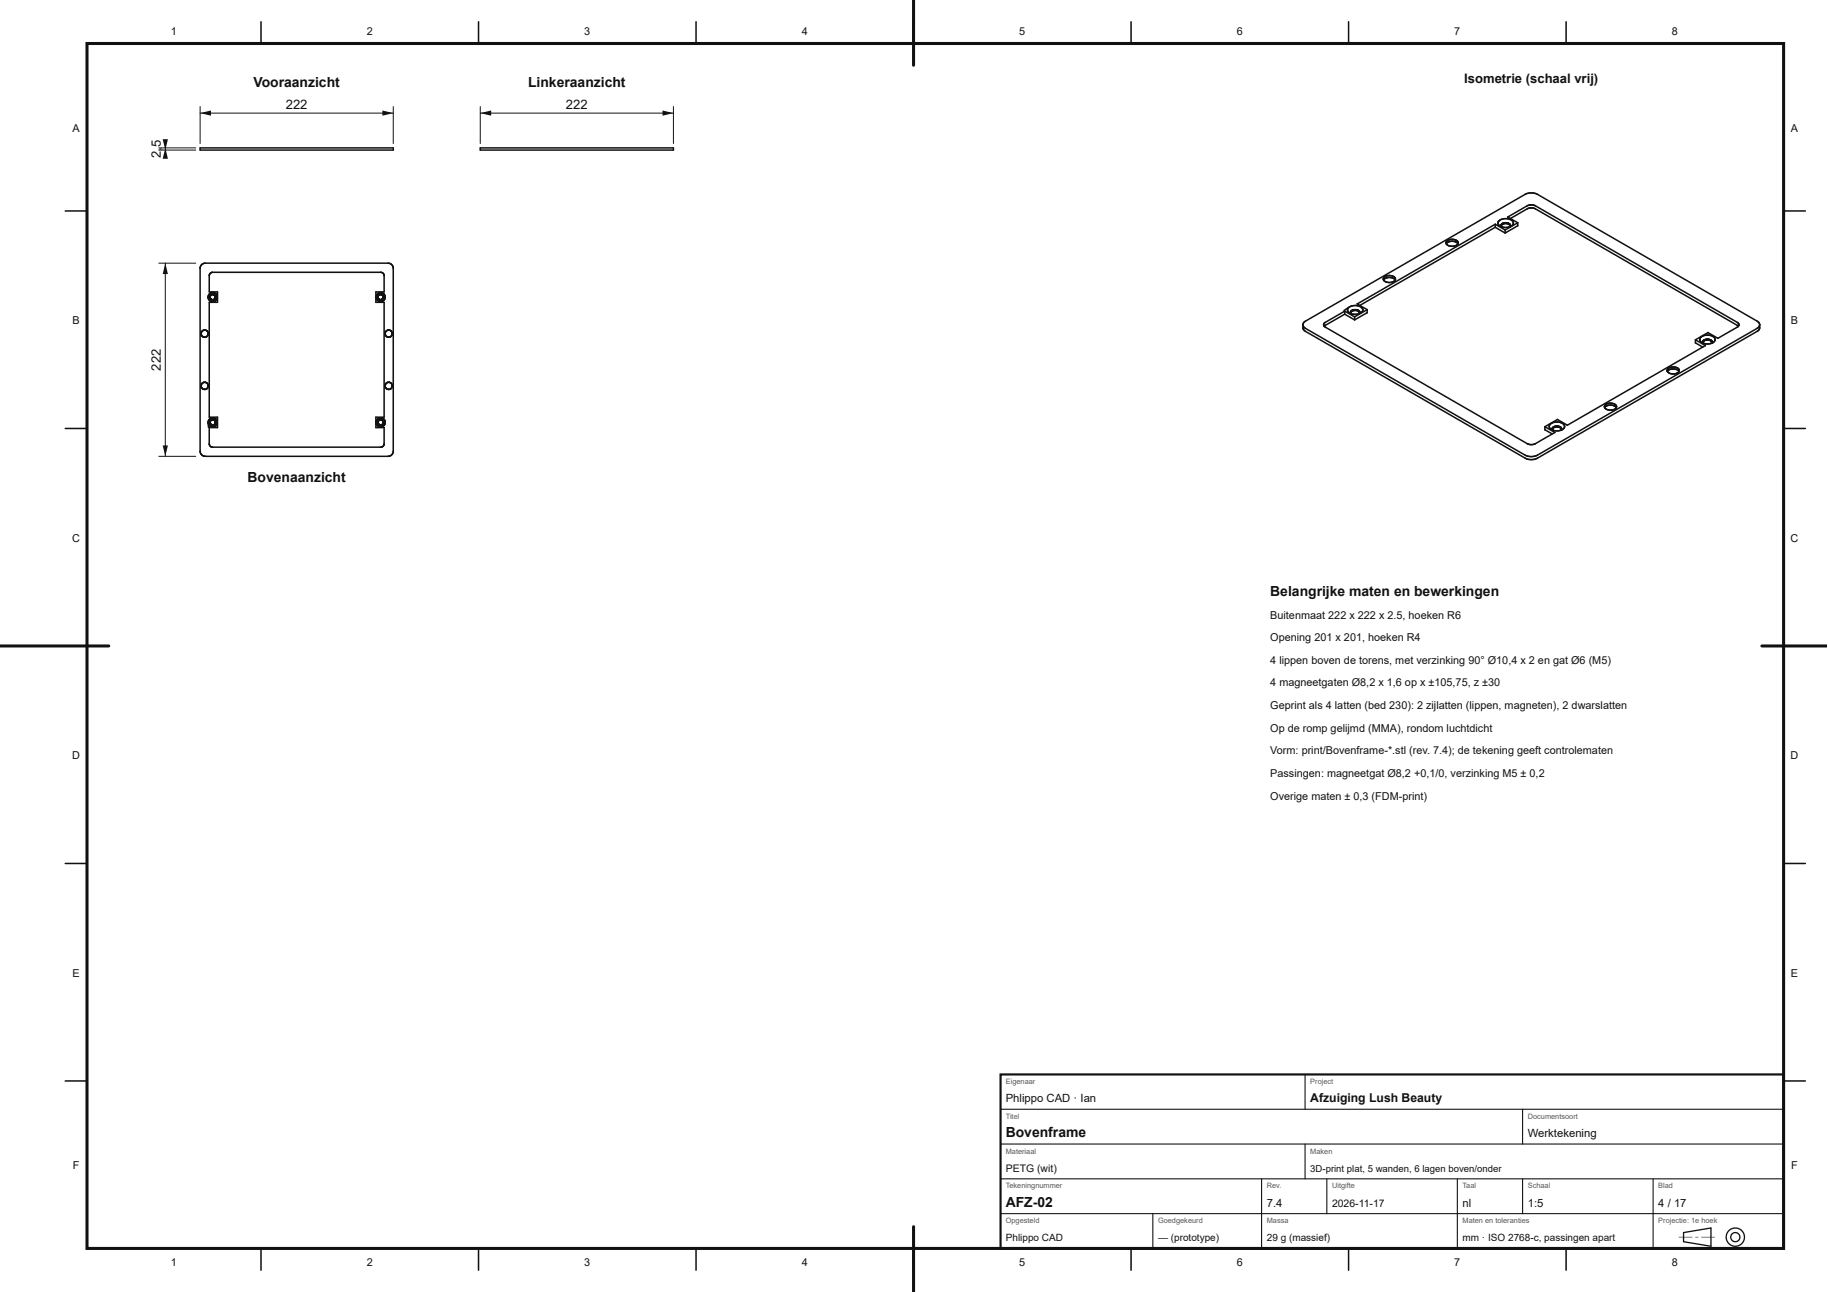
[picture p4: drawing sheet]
<svg xmlns="http://www.w3.org/2000/svg" width="420mm" height="297mm" viewBox="0 0 420 297" stroke-linecap="round" stroke-linejoin="round" font-family="sans-serif">
<g fill="none" stroke="#111" stroke-width=".35">
<path d="M46 34h44.4v.5h-44.4zM110.4 34h44.4v.5h-44.4zM46.3 60.9l.9-.4h42a1.19 1.19 0 0 1 1.2 1.2v42a1.19 1.19 0 0 1-1.2 1.2h-42a1.19 1.19 0 0 1-1.2-1.2v-42zM47.9 68.3v.1M47.9 68.4v.4M47.9 68.5l.5 .7M48.3 68.2v.2M48.3 68.4v.1M48.3 68.5l.2 .3M48.3 68.2h.1M48.3 68.5h.1M48.3 68.1v.1"/>
<path d="M48.3 62.8l.5-.2h38.8l.5 .2 .2 .5v3.8h-1.9v2.4h1.9v26.4h-1.9v2.4h1.9v3.8l-.2 .5-.5 .2h-38.8l-.5-.2-.2-.5v-3.8h1.9v-2.4h-1.9v-26.4h1.9v-2.4h-1.9v-3.8zM48.4 69.2l.1 .1M48.5 68.8l.3 .1M48.5 67.8l-.2 .4M48.5 67.8l-.2 .3M48.8 68.9h.2M48.8 67.7h.2M48.8 67.7l-.3 .1M49 67.7a.6 .6 0 0 1 .4 1M49 67.7l.3 .1M49.2 67.3l.4 .3M49.2 67.3h-.1a1.04 1.04 0 0 0-1.2 1.1"/>
<path d="M49.3 68.8l-.3 .1M49.4 68.7l-.1 .1M49.4 67.9l.1 .2M49.4 68.6l-.1 .2M49.4 68.5v.1M49.5 68.1v.1M49.5 68.5h-.1M49.5 68.4v.1M49.5 68.2v.3M49.6 67.5l.3 .5v.5M49.9 68.5l-.1 .4a1.04 1.04 0 0 1-1.3 .4M49.9 68.3v.2"/>
<path d="M86.5 68.4v.2M86.5 68.6l.1 .3M86.6 68.8l.5 .5M86.9 68.4l.5 .5M86.9 68.2v.2M86.9 68.4v.1M86.9 68.5l.1 .1M87 68.6l.4 .3M87 67.4l-.5 .5v.7M87 69.2l.8 .1M87.1 67.8l-.2 .4M87.3 67.3h.5l.5 .3"/>
<path d="M87.3 67.3l-.4 .1M87.4 68.9h.2M87.4 67.7h.2M87.4 67.7l-.3 .1-.2 .4M87.4 67.7l-.3 .1M87.6 67.7h-.2M87.6 68.9h-.2M87.6 67.7l.1 .1M87.6 67.7l.5 .4M87.7 68.9h-.1M87.7 67.8h.1M87.8 68.8l-.1 .1"/>
<path d="M87.8 67.8l.3 .4M88 68.6l-.2 .2M88 68.5v.1M88 68.1h.1M88 69.2l-.3 .1M88.1 68.5h-.1M88.1 68.1v.1M88.1 68.4v.1M88.1 68.2v.2M88.1 68.4l-.5 .5M88.2 67.5l.3 .9M88.5 68.3l-.1 .5-.5 .5"/>
<path d="M47.9 96.9v1.3M47.9 97.2l.1 .5M47.9 97.5a1.04 1.04 0 0 0 1.8 .3M48.3 97v.2M48.3 97.2v.1M48.3 97.2l.1 .2M48.3 96.9v.1M48.3 97.3l.1 .2M48.4 97.4h.1M48.4 96.7l-.1 .3M48.4 97.4l.1 .2M48.4 96.7l-.1 .2"/>
<path d="M48.4 97.5l.1 .1M48.5 97.6l.2 .1M48.7 97.7h.1M48.7 97.7h.4M48.8 96.5l-.4 .2M49 96.1h.2M49 96.5l.3 .1M49 96.5h-.2M49.1 97.7h-.3M49.2 96.1l.4 .2M49.3 97.6l-.2 .1M49.3 96.6l.1 .1"/>
<path d="M49.3 96.1a1.19 1.19 0 0 0-1.3 .4l-.1 .5M49.4 96.7v.7M49.4 96.7l.1 .3-.1 .5M49.4 97.4l-.1 .2M49.4 97.4h.1M49.6 96.3v.1M49.6 96.4l.3 .3M49.8 96.6l.1 .3M49.9 96.8v.4M49.9 97.3l-.3 .6M49.9 97.2v.1M86.5 97.2v.2"/>
<path d="M86.5 97.4l.1 .3M86.6 97.6a1.04 1.04 0 0 0 1.8 0M86.9 97.2l.1 .3M86.9 97v.2M86.9 97.3l.3 .3 .5 .1M86.9 97.2v.1M87.1 97.6l.2 .1M87.3 96.1h.5l.5 .3M87.3 97.6v.1M87.3 96.1l-.7 .5-.1 .8M87.3 97.7h.4M87.4 96.5h.2"/>
<path d="M87.4 96.5l-.5 .5M87.6 96.5h.1M87.6 96.5l.4 .2M87.7 96.5l.1 .1M87.8 96.6l.2 .1M87.8 98.1h-.1M87.9 97.6l-.2 .1M88 96.7l.1 .6M88.1 97.3l-.4 .4M88.1 97.3l-.1 .2M88.2 96.3l.3 .6-.1 .7"/>
<circle cx="47" cy="76.7" r=".82"/>
<circle cx="47.1" cy="76.7" r=".82"/>
<circle cx="48.9" cy="68.3" r="1.04"/>
<circle cx="48.9" cy="68.3" r=".64"/>
<circle cx="87.5" cy="68.3" r=".6"/>
<circle cx="87.5" cy="68.3" r=".64"/>
<circle cx="89.3" cy="76.7" r=".82"/>
<circle cx="47" cy="88.7" r=".82"/>
<circle cx="47.1" cy="88.7" r=".82"/>
<circle cx="48.9" cy="97.1" r="1.03"/>
<circle cx="48.9" cy="97.1" r=".64"/>
<circle cx="87.5" cy="97.1" r="1.04"/>
<circle cx="87.5" cy="97.1" r=".64"/>
<circle cx="87.5" cy="97.1" r=".6"/>
<circle cx="89.3" cy="88.7" r=".82"/>
</g>
<path d="M46 24.5v8.5M46 26h44.4M90.4 24.5v8.5" fill="none" stroke="#111" stroke-width=".23"/>
<g fill="#111">
<path d="M46 26l2.5-.6v1.2z"/>
<path d="M87.9 25.4l2.5 .6-2.5 .6z"/>
</g>
<path d="M36.5 34.5h8.5M36.5 34h8.5M38 34v.5" fill="none" stroke="#111" stroke-width=".23"/>
<g fill="#111">
<path d="M37.4 32h1.2l-.6 2.5z"/>
<path d="M38 34l.6 2.5h-1.2z"/>
</g>
<path d="M36.5 60.5h8.5M38 60.5v44.4M36.5 104.9h8.5" fill="none" stroke="#111" stroke-width=".23"/>
<g fill="#111">
<path d="M37.4 102.4h1.2l-.6 2.5z"/>
<path d="M38 60.5l.6 2.5h-1.2z"/>
</g>
<path d="M110.4 24.5v8.5M110.4 26h44.4M154.8 24.5v8.5" fill="none" stroke="#111" stroke-width=".23"/>
<g fill="#111">
<path d="M110.4 26l2.5-.6v1.2z"/>
<path d="M152.3 25.4l2.5 .6-2.5 .6z"/>
</g>
<g fill="none" stroke="#111" stroke-width=".35">
<path d="M60 5v5M110 5v5M160 5v5M210 5v5M260 5v5M310 5v5M360 5v5M15 48.5h5M332.4 55.8a1.61 1.61 0 0 1 2.8 0M332.4 55.8l.1 .3M332.4 55.8h.1M332.5 56.1a1.84 1.84 0 0 0 2.6 0"/>
<path d="M332.5 56a1.84 1.84 0 0 1 2.6 0M332.5 56h.1M335.1 56h.1M335.2 55.8l-.1 .3M335.2 55.8h.1M343.7 51.6l2.3 1.3M343.7 52.3l2.3 1.3M343.7 52.3l-31.1 17.9M343.7 51.6v.7M343.7 51.6l-31.7 18.3M344.4 51.6l.5 .4M344.6 50.7l-.3 .5 .2 .5"/>
<path d="M344.7 50.6a2.55 2.55 0 0 1 3 .2M344.7 50.6l-.3 .3M344.9 50.6h-.2M344.9 52l.2 .1M344.9 52h.1M345.1 51.8l.2 .4M345.1 51.8h.1M345.1 51.9h.1M345.1 52.1l.2 .1M345.1 51.8v.1M345.1 52.1h.1M345.2 51.8a1.36 1.36 0 0 1 1.9 0"/>
<path d="M345.2 51.8h-.1M345.3 52.2h.1M345.3 52.2l.8 .1 .8-.1M345.6 51.3l-.5 .5M345.6 51.3h1.1M345.6 51.3h-.1M346 52.9v.7M346.6 49.9l2.3 1.3M346.6 49.9l4.5-2.6 .9-.2 .9 .2 46.4 26.8 .4 .5M346.6 49.9h.1M346.6 51.3a1.17 1.17 0 0 0-1.6 .6l.1 .2M346.7 51.3a.48 .48 0 0 1 .4 .3 .48 .48 0 0 1 0 .5"/>
<path d="M346.7 51.3l.4 .2M347 52.2h-.1M347 51.6l.1 .2M347.1 52.1h.1M347.1 51.8v.1M347.1 51.9l-.1 .3M347.2 50.2l3.9-2.2 .8-.2 1 .2 46.7 27M347.3 52h.1M347.4 52l-.5 .2M347.7 50.8l.2 .5M347.9 51.2l-.2 .5-.6 .4M348.9 51.9h.1"/>
<path d="M348.9 51.2v.7M348.9 51.9l-2.9 1.7M348.9 51.2l-2.9 1.7M410 48.5h5M299.5 74.6v1l.6 .6 50.5 29.1 1.4 .4 1.4-.4 50.5-29.1 .6-.6v-1M299.5 74.6l.2-.4 .4-.4 50.5-29.1 1.4-.4 1.4 .4 50.5 29.1 .4 .4 .2 .4M299.5 74.6l.2 .5 .4 .4 50.5 29.1 1.2 .4 1.6-.4 50.5-29.1 .4-.4 .2-.5M304.3 74.6l.4 .6 46.4 26.8 .8 .2 1-.2 4.5-2.6M304.3 74.6v.1M304.4 75h.1M309.1 72.2l-4.7 2.8M309.1 71.5l-4.4 2.6-.4 .5"/>
<path d="M309.1 71.5l2.3 1.3M309.1 72.2l2.3 1.3M309.1 71.5v.7M309.9 70.9l-.1 .5 .5 .6M310.1 70.6l-.4 .4M310.3 72l.2 .1M310.3 72h.1M310.4 70.5l1.5-.2 1.4 .6M310.5 70.4l-1.6 1M310.5 71.8h.1M310.5 71.9h.1M310.5 71.8v.1"/>
<path d="M310.5 71.9v.1M310.5 72.1l1.2 .2M310.5 72h.1M310.5 72.1h.1M310.6 72l.1 .2M310.8 71.4l-.3 .4M311 71.3a.49 .49 0 0 0-.5 .2 .49 .49 0 0 0 0 .6M311 71.3h-.1M311.3 71.2l-.6 .2M311.3 71.2h.4M311.3 71.2l-.3 .1M311.4 72.8v.7"/>
<path d="M311.6 71.2h.1M311.7 71.2l.6 .2M311.7 71.2h.1M311.8 71.2a.56 .56 0 0 1 .6 .2 .56 .56 0 0 1 .1 .7M312 69.9l2.3 1.3M312 69.9h.1M312.2 71.4l.3 .2M312.5 72.1l-.2 .1M312.5 71.8a1.32 1.32 0 0 0-2 0M312.5 71.8v.1M312.5 71.6v.1M312.5 72.1l-1.1 .2"/>
<path d="M312.5 71.7h.1M312.5 71.9l-.1 .2M312.5 71.7v.2M312.5 71.9h.1M312.6 72l-.2 .1M312.7 72h.1M312.8 72l-.2 .1M312.9 70.6l.2 .2M313 71.8l-.2 .2M313.1 70.8l.2 .4M313.2 71.6l-.2 .2M313.3 71.2l-.2 .4"/>
<path d="M314.3 71.9h.1M314.3 71.2v.7M314.3 71.9l-2.9 1.6M314.3 71.2l-2.9 1.6M318 64.4a1.84 1.84 0 0 0 2.7 0M318 64.4a.95 .95 0 0 1 1.2-1.1 1.06 1.06 0 0 1 1.5 1.1M318 64.4a1.85 1.85 0 0 1 2.7 0M318 64.4h.1M320.7 64.4h.1M389.7 78.1v.7M389.7 78.1l2.3 1.3M389.7 78.8l1.7 1"/>
<path d="M389.7 78.8h.1M390.8 77.8l.1 .7M390.8 78.4l.4 .4M391.1 77.4l-.4 .4M391.2 78.8l.3 .1M391.2 77.3l-.3 .3M391.2 78.8h.1M391.5 78.7l.1 .2M391.5 78.4v.5M391.5 78.9h.1M391.6 78.9l.5 .2M391.6 78.9h-.1"/>
<path d="M391.9 78.1h1.2M391.9 78.1l-.4 .3M392 79.4h.1M392 79.4l-31.7 18.3M392.1 78l1 .1M392.1 78.1l-.6 .2v.4M392.6 76.5h.1M392.6 76.5l2.3 1.3M392.6 76.5l-2.9 1.6M392.8 77l.7 .2M392.9 77.1l-.8-.1-.9 .3M393.1 78.1l.2 .1"/>
<path d="M393.3 78.2l.2 .4M393.3 78.9l-1.5 .1M393.3 78.2l.3 .3-.2 .4M393.3 78.4a1.29 1.29 0 0 0-1.8 .3M393.3 78.4l.1 .1M393.4 78.5l.1 .2M393.4 77.2l.6 .4 .3 .5M393.4 78.9h.1M393.5 78.7l-.2 .3M393.5 78.6v.1M393.5 78.6h.1M393.7 78.8l-.4 .1"/>
<path d="M394.2 77.9l-.1 .5-.4 .4M394.9 77.8h.1M399.6 75h.1M399.7 74.6l-.4 .6-4.4 2.6M399.7 74.6v.1M15 98.5h5M355.1 98.1v.7M355.1 98.8h.1M355.1 98.1l2.3 1.3M355.1 98.8l1.7 1M356.1 97.8l.1 .5 .4 .4M356.2 97.7l-.1 .1"/>
<path d="M356.5 97.4l-.4 .4M356.6 98.7l.8 .3h1M356.6 97.3l-.3 .2M356.6 98.7v.1M356.9 98.6l.1 .3M356.9 98.5v.1M356.9 98.6h.1M356.9 98.5a1.39 1.39 0 0 1 1.9-.1l.1 .1M356.9 98.9h.1M357 98.9h.1M357.4 99.4h.1M357.8 98a.68 .68 0 0 0-.7 .1 .68 .68 0 0 0-.2 .8"/>
<path d="M357.8 98h.3M357.8 98l-.7 .2-.2 .4M358 96.4h.1M358 96.4l2.3 1.3M358 96.4l-2.9 1.7M358.1 98l.6 .2 .2 .3M358.1 98l.6 .1a.46 .46 0 0 1 .1 .8M358.7 98.9l-.3 .1M358.7 98.9h.1M358.8 97.2l.6 .3 .2 .3M358.8 98.9h.1M358.9 98.5v.1"/>
<path d="M358.9 97.2a2.78 2.78 0 0 0-2.3 .1M358.9 98.7l-.2 .2M358.9 98.6v.1M359.1 98.7l-.4 .2M359.1 98.7v.1M359.6 97.8l.1 .3M359.6 98.2l-.5 .5M359.6 97.9v.4M360.3 97.7v.1M368.8 93.5l.1 .2M368.8 93.5a1.61 1.61 0 0 1 2.8 0M368.8 93.5h.1"/>
<path d="M368.9 93.7a1.83 1.83 0 0 1 2.6 0M368.9 93.7a1.84 1.84 0 0 0 2.6 0M371.6 93.5l-.1 .2M371.6 93.5h.1M383.3 85.4a1.84 1.84 0 0 0 2.6 0M383.3 85.4l-.1-.1a1.23 1.23 0 0 1 1.8-.9l.8 .4 .1 .6M383.3 85.4a1.85 1.85 0 0 1 2.6 0M383.3 85.4h.1M385.9 85.4h.1M410 98.5h5M15 148.5h5M410 148.5h5"/>
<path d="M15 198.5h5M410 198.5h5M15 248.5h5M410 248.5h5M60 287v5M110 287v5M160 287v5M210 287v5M260 287v5M310 287v5M360 287v5"/>
</g>
<path d="M20 10h390v277h-390z" fill="none" stroke="#111" stroke-width=".7" stroke-linecap="butt"/>
<path d="M210 0v15M0 148.5h25M405 148.5h14.9M210 282v15" fill="none" stroke="#111" stroke-width=".7"/>
<path d="M230 247h180v40h-180z" fill="none" stroke="#111" stroke-width=".5"/>
<g fill="none" stroke="#111" stroke-width=".25">
<path d="M230 255h180M300 247v8M350 255v8M230 279h180M230 271h180M230 263h180M265 279v8M290 271v16M300 263v8M305 271v8M335 271v16M350 271v8"/>
<path d="M380 271v16"/>
</g>
<path d="M387 283.3l6.3-1v4.2l-6.3-1.1z" fill="none" stroke="#111" stroke-width=".3"/>
<path d="M385.9 284.3l3.1 .1zM389.7 284.3l.7 .1zM391.1 284.3l3.1 .1z" fill="#111"/>
<g fill="none" stroke="#111" stroke-width=".3">
<circle cx="398.9" cy="284.4" r="1.05"/>
<circle cx="398.9" cy="284.4" r="2.1"/>
</g>
<g font-size="3.2" fill="#111">
<text x="58.3" y="20">Vooraanzicht</text>
<text x="121.4" y="20">Linkeraanzicht</text>
<text x="56.9" y="110.9">Bovenaanzicht</text>
<text x="292" y="137">Belangrijke maten en bewerkingen</text>
<text x="231.2" y="261.4">Bovenframe</text>
<text x="231.2" y="277.4">AFZ-02</text>
</g>
<g font-size="3" fill="#111">
<text x="336.6" y="19">Isometrie (schaal vrij)</text>
<text x="65.7" y="25">222</text>
<text x="130.1" y="25">222</text>
<text x="37" y="33.8" transform="rotate(-90 37 33.8)">5</text>
<text x="37" y="36.3" transform="rotate(-90 37 36.3)">2,</text>
<text x="37" y="85.2" transform="rotate(-90 37 85.2)">222</text>
</g>
<text font-size="2.8" fill="#111" x="301.2" y="253.4">Afzuiging Lush Beauty</text>
<g font-size="2.6" fill="#111">
<text x="231.2" y="253.4">Phlippo CAD · Ian</text>
<text x="351.2" y="261.4">Werktekening</text>
<text x="291.2" y="277.4">7.4</text>
<text x="336.2" y="277.4">nl</text>
<text x="351.2" y="277.4">1:5</text>
<text x="381.2" y="277.4">4 / 17</text>
</g>
<g font-size="2.5" fill="#111">
<text x="39.3" y="8">1</text>
<text x="84.3" y="8">2</text>
<text x="134.3" y="8">3</text>
<text x="184.3" y="8">4</text>
<text x="234.3" y="8">5</text>
<text x="284.3" y="8">6</text>
<text x="334.3" y="8">7</text>
<text x="384.3" y="8">8</text>
<text x="16.7" y="30.2">A</text>
<text x="411.7" y="30.2">A</text>
<text x="16.7" y="74.5">B</text>
<text x="411.7" y="74.5">B</text>
<text x="16.6" y="124.5">C</text>
<text x="411.6" y="124.5">C</text>
<text x="292" y="142.2">Buitenmaat 222 x 222 x 2.5, hoeken R6</text>
<text x="292" y="147.4">Opening 201 x 201, hoeken R4</text>
<text x="292" y="152.6">4 lippen boven de torens, met verzinking 90° Ø10,4 x 2 en gat Ø6 (M5)</text>
<text x="292" y="157.8">4 magneetgaten Ø8,2 x 1,6 op x ±105,75, z ±30</text>
<text x="292" y="163">Geprint als 4 latten (bed 230): 2 zijlatten (lippen, magneten), 2 dwarslatten</text>
<text x="292" y="168.2">Op de romp gelijmd (MMA), rondom luchtdicht</text>
<text x="292" y="173.4">Vorm: print/Bovenframe-*.stl (rev. 7.4); de tekening geeft controlematen</text>
<text x="16.6" y="174.5">D</text>
<text x="292" y="178.6">Passingen: magneetgat Ø8,2 +0,1/0, verzinking M5 ± 0,2</text>
<text x="411.6" y="174.5">D</text>
<text x="292" y="183.8">Overige maten ± 0,3 (FDM-print)</text>
<text x="16.7" y="224.5">E</text>
<text x="411.7" y="224.5">E</text>
<text x="16.7" y="268.7">F</text>
<text x="411.7" y="268.7">F</text>
<text x="39.3" y="291">1</text>
<text x="84.3" y="291">2</text>
<text x="134.3" y="291">3</text>
<text x="184.3" y="291">4</text>
<text x="234.3" y="291">5</text>
<text x="284.3" y="291">6</text>
<text x="334.3" y="291">7</text>
<text x="384.3" y="291">8</text>
</g>
<g font-size="2.4" fill="#111">
<text x="231.2" y="269.4">PETG (wit)</text>
<text x="306.2" y="277.4">2026-11-17</text>
</g>
<g font-size="2.3" fill="#111">
<text x="231.2" y="285.4">Phlippo CAD</text>
<text x="266.2" y="285.4">— (prototype)</text>
<text x="291.2" y="285.4">29 g (massief)</text>
<text x="336.2" y="285.4">mm · ISO 2768-c, passingen apart</text>
</g>
<text font-size="2.2" fill="#111" x="301.2" y="269.4">3D-print plat, 5 wanden, 6 lagen boven/onder</text>
<g font-size="1.7" fill="#555">
<text x="231.2" y="249.2">Eigenaar</text>
<text x="301.2" y="249.2">Project</text>
<text x="231.2" y="257.2">Titel</text>
<text x="351.2" y="257.2">Documentsoort</text>
<text x="231.2" y="265.2">Materiaal</text>
<text x="301.2" y="265.2">Maken</text>
<text x="231.2" y="273.2">Tekeningnummer</text>
<text x="291.2" y="273.2">Rev.</text>
<text x="306.2" y="273.2">Uitgifte</text>
<text x="336.2" y="273.2">Taal</text>
<text x="351.2" y="273.2">Schaal</text>
<text x="381.2" y="273.2">Blad</text>
<text x="231.2" y="281.2">Opgesteld</text>
<text x="266.2" y="281.2">Goedgekeurd</text>
<text x="291.2" y="281.2">Massa</text>
<text x="336.2" y="281.2">Maten en toleranties</text>
<text x="381.2" y="281.2">Projectie: 1e hoek</text>
</g>
</svg>
